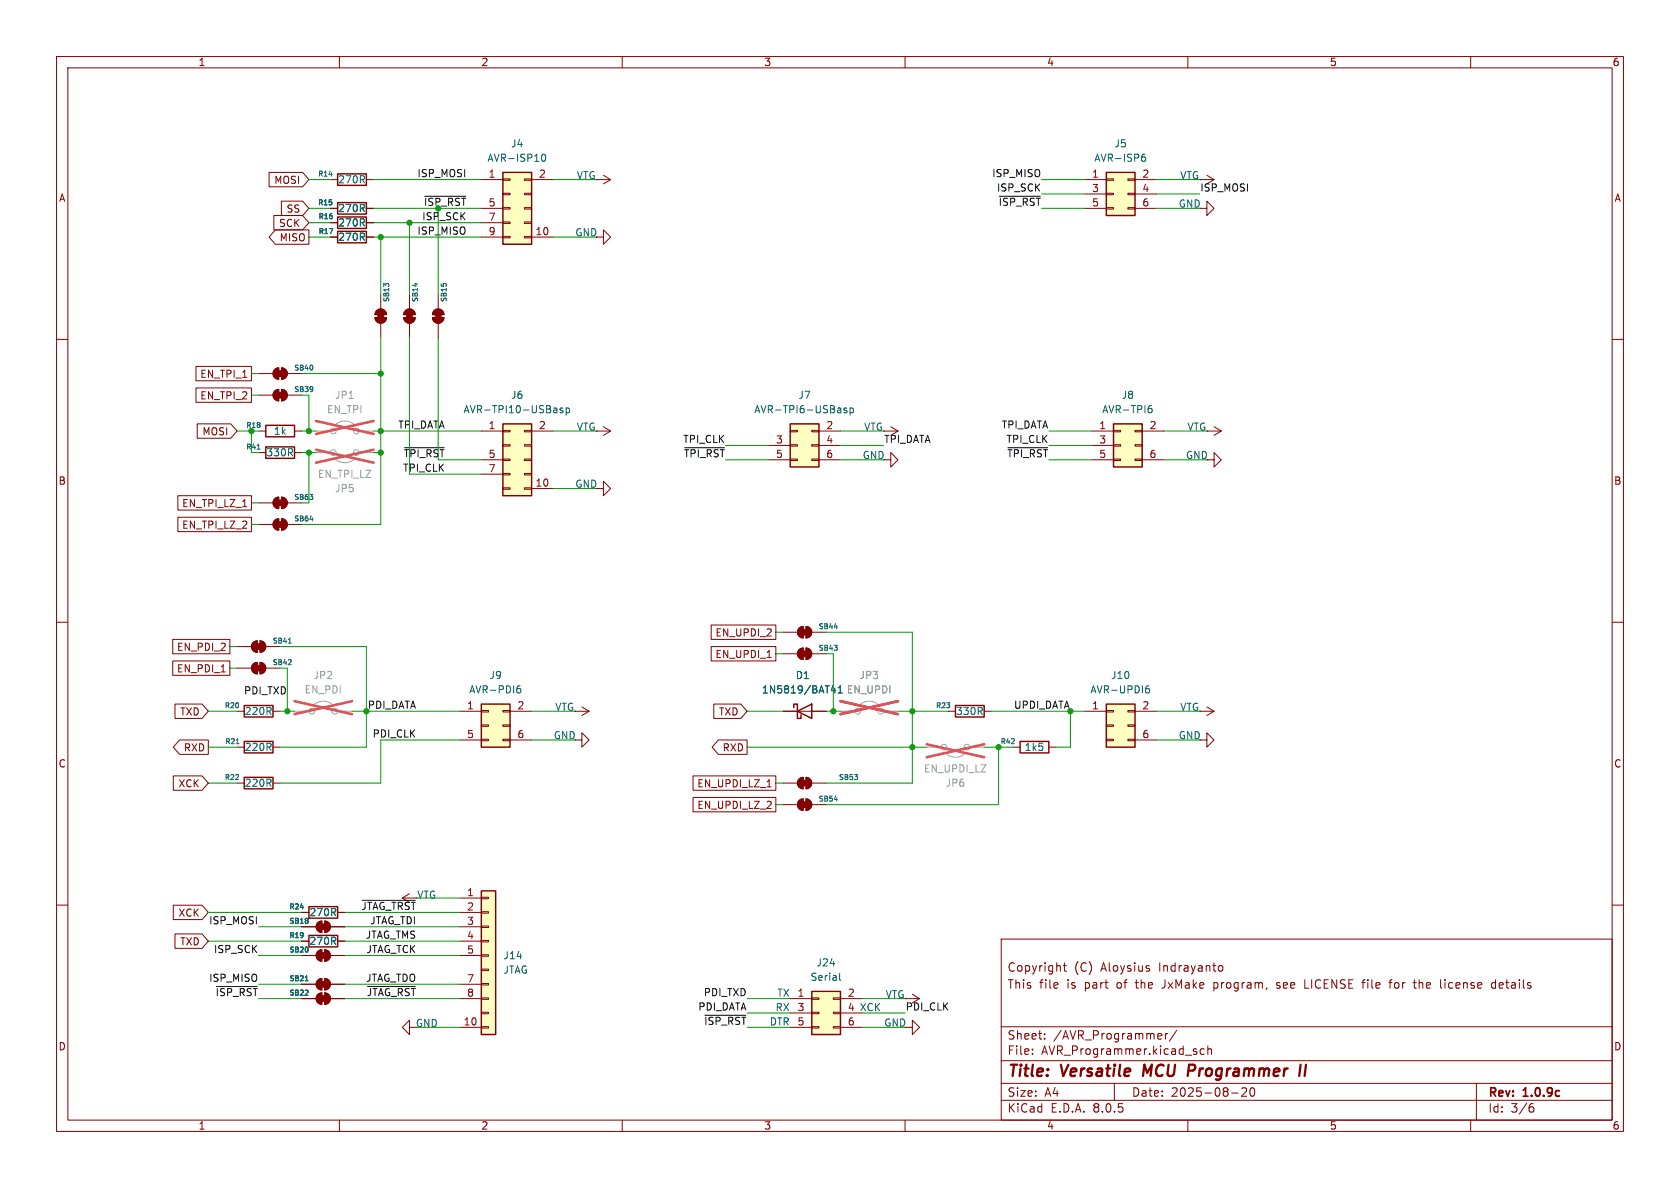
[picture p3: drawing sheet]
<svg xmlns="http://www.w3.org/2000/svg" width="297mm" height="210mm" viewBox="0 0 297 210" stroke-linecap="round" stroke-linejoin="round" font-family="sans-serif">
<g fill="none" stroke="#840000" stroke-width=".18">
<path d="M10 10h277v190h-277zM12 12h273v186h-273zM60 10v2M110 10v2M160 10v2M210 10v2M260 10v2M10 60h2M285 60h2M10 110h2M285 110h2M10 160h2"/>
<path d="M285 160h2M177 166h108v32h-108zM188 170.7h.5M188.2 170.2v1.3l.3 .2M203 171.2l.2 .2-.2 .3M203 170.7l.2 .1M214.6 173.7v1.5M214.6 174.6l.1 .1M214.7 173.7l-.1 .1M215.5 170.8l.4-.1 .3 .3v.4l-.2 .2h-.5M225.7 174.6l.4 .1M225.9 173.7l-.2 .2 .2 .3"/>
<path d="M230.7 173.2v1.5h.7M240.7 173.7h.6M241.3 173.2l-.3 .1M245.5 173.7h.6M246.1 173.2l-.4 .2v1.3M249.8 173.7h.6M250.1 174.6l.3 .1M255.5 173.2v.1M255.5 173.7v1M264.4 173.8l-.4-.1-.3 .3v.4l.1 .2h.6M264.4 173.2v1.5M60 198v2"/>
<path d="M110 198v2M160 198v2M177 194.5h108M177 191.5h108M177 187.5h108M177 181.5h108M182.5 186.3v.1M182.5 185.5v.1M184.7 183.6v.1M184.7 182.8v.1M197 191.5v3M205.2 182.7l.2 .4-.7 .1"/>
<path d="M205.3 183.6l-.1 .1M206 182.7v1M206.5 182.7l-.3 .1-.2 .2M208 182.1l-1.3 2M210 198v2M212.9 185.5l-.4-.1-.3 .3v.4l.1 .2h.6M213.5 185.5l.2-.1 .4 .1 .1 .9M213.5 184.9v1.5M217.7 193.2h1.2M220.3 192.4v.5l-.8 .9h.9M221.1 192.4a.81 .81 0 0 0 .4 1.4l.2-.1 .1-.5-.1-.8M260 198v2"/>
<path d="M261 191.5v6.5M270.6 195.7h.3l.3 .3-.1 .5-.5 .1M271 195.1l-.4 .1"/>
</g>
<path d="M202.3 188.2l-.2 2M210.2 188.2h.8M211.1 189.2l-1 .1M229.9 188.2l-.2 2M230.9 188.2l-.3 2" fill="none" stroke="#840000" stroke-width=".4"/>
<g fill="none" stroke="#a1a1a1" stroke-width=".18">
<path d="M55.9 80h2.5M59.4 81.3a2.54 2.54 0 0 0 3.1 0M63.5 80h2.5"/>
<circle cx="58.9" cy="80" r=".51"/>
<circle cx="63" cy="80" r=".51"/>
</g>
<path d="M55.9 79.5l10.1 2.3M66 79.5l-10.1 2.3" fill="none" stroke="#e65255" stroke-width=".46"/>
<path d="M85.1 124.5h5.1v7.6h-5.1z" fill="#ffffc2"/>
<g fill="none" stroke="#840000" stroke-width=".18">
<path d="M105.4 31.8h2.5M106.7 31l1.2 .8M107.9 31.8l-1.2 .7M41.9 138.4h1.3M48.3 138.4h1.2M81.3 125.7h3.8M81.3 130.8h3.8M85.1 130.7h1.3v.2h-1.3zM85.1 128.1h1.3v.3h-1.3zM85.1 125.6h1.3v.3h-1.3zM88.9 130.7h1.3v.2h-1.3zM88.9 128.1h1.3v.3h-1.3z"/>
<path d="M88.9 125.6h1.3v.3h-1.3zM90.2 125.7h3.8M90.2 130.8h3.8M101.6 130.8h1.3v-1.3l1.2 1.3-1.2 1.3v-1.3M101.6 125.7h2.5M102.9 125l1.2 .7M104.1 125.7l-1.2 .8M71.1 158.8l1.3 .7M71.1 158.8h2.6M72.4 158l-1.3 .8M53.3 176.5h2.6M53.3 163.8h2.6"/>
<path d="M53.3 161.3h1.3M53.3 168.9h2.6M53.3 174h2.6M56.2 175.8l.7-.3v2a1.02 1.02 0 0 1-.9-.6 1.02 1.02 0 0 1 .2-1.1zM56.2 163.1l.7-.3v2a1.02 1.02 0 0 1-.9-.6 1.02 1.02 0 0 1 .2-1.1zM56.2 168.2l.7-.3v2a1.02 1.02 0 0 1-.9-.6 1.02 1.02 0 0 1 .2-1.1zM56.2 173.3l.7-.3v2a1.02 1.02 0 0 1-.9-.6 1.02 1.02 0 0 1 .2-1.1zM57.4 175.5a1.02 1.02 0 0 1 1 1 1.02 1.02 0 0 1-1 1zM57.4 162.8a1.02 1.02 0 0 1 1 1 1.02 1.02 0 0 1-1 1zM57.4 167.9a1.02 1.02 0 0 1 1 1 1.02 1.02 0 0 1-1 1zM57.4 173a1.02 1.02 0 0 1 1 1 1.02 1.02 0 0 1-1 1zM58.4 176.5h2.6"/>
<path d="M58.4 163.8h2.6M58.4 168.9h2.6M58.4 174h2.6M59.7 161.3h1.3"/>
</g>
<path d="M43.2 137.4h5.1v2h-5.1zM85.1 124.5h5.1v7.6h-5.1zM54.6 160.3h5.1v2h-5.1z" fill="none" stroke="#840000" stroke-width=".25"/>
<path d="M91.5 121.8l.3-.1 .3 .3-.1 .4h-.5M92 121.2l-.5 .2M54 173.4h.5" fill="none" stroke="#006464" stroke-width=".18"/>
<g fill="#840000" stroke="#840000" stroke-width=".18">
<path d="M56.6 176h1.1v1h-1.1z"/>
<path d="M56.2 175.8l.7-.3v2a1.02 1.02 0 0 1-.9-.6 1.02 1.02 0 0 1 .2-1.1z"/>
<path d="M57.4 175.5a1.02 1.02 0 0 1 1 1 1.02 1.02 0 0 1-1 1z"/>
<path d="M56.6 163.3h1.1v1h-1.1z"/>
<path d="M56.2 163.1l.7-.3v2a1.02 1.02 0 0 1-.9-.6 1.02 1.02 0 0 1 .2-1.1z"/>
<path d="M57.4 162.8a1.02 1.02 0 0 1 1 1 1.02 1.02 0 0 1-1 1z"/>
<path d="M56.6 168.4h1.1v1h-1.1z"/>
<path d="M56.2 168.2l.7-.3v2a1.02 1.02 0 0 1-.9-.6 1.02 1.02 0 0 1 .2-1.1z"/>
<path d="M57.4 167.9a1.02 1.02 0 0 1 1 1 1.02 1.02 0 0 1-1 1z"/>
<path d="M56.6 173.5h1.1v1h-1.1z"/>
<path d="M56.2 173.3l.7-.3v2a1.02 1.02 0 0 1-.9-.6 1.02 1.02 0 0 1 .2-1.1z"/>
<path d="M57.4 173a1.02 1.02 0 0 1 1 1 1.02 1.02 0 0 1-1 1z"/>
</g>
<path d="M88.9 30.5h5.1v12.7h-5.1z" fill="#ffffc2"/>
<g fill="none" stroke="#840000" stroke-width=".18">
<path d="M85.1 31.8h3.8M85.1 36.8h3.8M85.1 39.4h3.8M88.9 39.2h1.3v.3h-1.3zM88.9 36.7h1.3v.3h-1.3zM88.9 34.2h1.3v.2h-1.3zM88.9 31.6h1.3v.3h-1.3zM92.7 36.7h1.3v.3h-1.3zM92.7 39.2h1.3v.3h-1.3zM92.7 34.2h1.3v.2h-1.3zM92.7 31.6h1.3v.3h-1.3zM94 31.8h3.8"/>
<path d="M85.1 41.9h3.8M88.9 41.8h1.3v.2h-1.3zM92.7 41.8h1.3v.2h-1.3zM94 41.9h3.8M105.4 41.9h1.3v-1.3l1.2 1.3-1.2 1.3v-1.3M72.4 181.6v-1.3l-1.3 1.3 1.3 1.3v-1.3h1.3"/>
</g>
<path d="M88.9 30.5h5.1v12.7h-5.1z" fill="none" stroke="#840000" stroke-width=".25"/>
<path d="M95.9 27.4l.1-.2a.68 .68 0 0 1 .5 .7 .68 .68 0 0 1-.5 .6l-.1-.1-.2-.4z" fill="none" stroke="#006464" stroke-width=".18"/>
<path d="M88.9 74.9h5.1v12.7h-5.1z" fill="#ffffc2"/>
<g fill="none" stroke="#840000" stroke-width=".18">
<path d="M58.4 31.8h1.3M58.4 39.4h1.3M58.4 36.8h1.3M64.8 31.8h1.2M64.8 39.4h1.2M64.8 36.8h1.2M58.4 41.9h1.3M64.8 41.9h1.2M66.3 56.1h2a1.02 1.02 0 0 1-1 1 1.02 1.02 0 0 1-1-1zM66.6 54.9a1.02 1.02 0 0 1 1.1-.2 1.02 1.02 0 0 1 .6 .9h-2zM67.3 52.1v2.5M67.3 57.2v2.5"/>
<path d="M71.4 56.1h2a1.02 1.02 0 0 1-1 1 1.02 1.02 0 0 1-1-1zM71.7 54.9a1.02 1.02 0 0 1 1.1-.2 1.02 1.02 0 0 1 .6 .9h-2zM72.4 52.1v2.5M72.4 57.2v2.5M76.5 56.1h2a1.02 1.02 0 0 1-1 1 1.02 1.02 0 0 1-1-1zM76.7 54.9a1.02 1.02 0 0 1 1.2-.2 1.02 1.02 0 0 1 .6 .9h-2zM77.5 52.1v2.5M77.5 57.2v2.5M45.7 69.9h2.6M45.7 66h2.6M48.6 69.1l.7-.3v2.1a1.02 1.02 0 0 1-1-.7 1.02 1.02 0 0 1 .3-1.1zM48.6 65.3l.7-.3v2.1a1.02 1.02 0 0 1-1-.7 1.02 1.02 0 0 1 .3-1.1z"/>
<path d="M49.8 68.8a1.02 1.02 0 0 1 1 1.1 1.02 1.02 0 0 1-1 1zM49.8 65a1.02 1.02 0 0 1 1 1 1.02 1.02 0 0 1-1 1.1zM50.8 69.9h2.5M50.8 66h2.5M85.1 76.2h3.8M88.9 78.6h1.3v.3h-1.3zM88.9 76.1h1.3v.2h-1.3zM92.7 78.6h1.3v.3h-1.3zM92.7 76.1h1.3v.2h-1.3zM94 76.2h3.8M105.4 76.2h2.5M106.7 75.4l1.2 .8"/>
<path d="M107.9 76.2l-1.2 .8M85.1 81.3h3.8M85.1 83.8h3.8M88.9 86.2h1.3v.3h-1.3zM88.9 83.7h1.3v.2h-1.3zM88.9 81.2h1.3v.2h-1.3zM92.7 86.2h1.3v.3h-1.3zM92.7 83.7h1.3v.2h-1.3zM92.7 81.2h1.3v.2h-1.3zM94 86.4h3.8M105.4 86.4h1.3v-1.3l1.2 1.3-1.2 1.2v-1.2"/>
</g>
<path d="M59.7 30.7h5.1v2.1h-5.1zM59.7 38.4h5.1v2h-5.1zM59.7 35.8h5.1v2h-5.1zM59.7 40.9h5.1v2h-5.1zM88.9 74.9h5.1v12.7h-5.1z" fill="none" stroke="#840000" stroke-width=".25"/>
<path d="M73.5 50.1v.5M98.4 72.2l.1 .8M98.5 72.9l-.2 .1M98.5 72.4l-.2 .1M99.5 72.2l-.3-.1-.2 .2 .1 .2 .4 .1v.3h-.5M100.1 72.2l.4-.1 .2 .3-.1 .5h-.5M100.1 72.1v1.3" fill="none" stroke="#006464" stroke-width=".18"/>
<g fill="#840000" stroke="#840000" stroke-width=".18">
<path d="M66.8 55.4h1v1h-1z"/>
<path d="M66.6 54.9a1.02 1.02 0 0 1 1.1-.2 1.02 1.02 0 0 1 .6 .9h-2z"/>
<path d="M66.3 56.1h2a1.02 1.02 0 0 1-1 1 1.02 1.02 0 0 1-1-1z"/>
<path d="M71.9 55.4h1v1h-1z"/>
<path d="M71.7 54.9a1.02 1.02 0 0 1 1.1-.2 1.02 1.02 0 0 1 .6 .9h-2z"/>
<path d="M71.4 56.1h2a1.02 1.02 0 0 1-1 1 1.02 1.02 0 0 1-1-1z"/>
<path d="M77 55.4h1v1h-1z"/>
<path d="M76.7 54.9a1.02 1.02 0 0 1 1.2-.2 1.02 1.02 0 0 1 .6 .9h-2z"/>
<path d="M76.5 56.1h2a1.02 1.02 0 0 1-1 1 1.02 1.02 0 0 1-1-1z"/>
<path d="M49 69.3h1v1.1h-1z"/>
<path d="M49.8 68.8a1.02 1.02 0 0 1 1 1.1 1.02 1.02 0 0 1-1 1z"/>
<path d="M48.6 69.1l.7-.3v2.1a1.02 1.02 0 0 1-1-.7 1.02 1.02 0 0 1 .3-1.1z"/>
<path d="M49 65.5h1v1h-1z"/>
<path d="M49.8 65a1.02 1.02 0 0 1 1 1 1.02 1.02 0 0 1-1 1.1z"/>
<path d="M48.6 65.3l.7-.3v2.1a1.02 1.02 0 0 1-1-.7 1.02 1.02 0 0 1 .3-1.1z"/>
</g>
<path d="M143.5 175.3h5.1v7.6h-5.1z" fill="#ffffc2"/>
<g fill="none" stroke="#840000" stroke-width=".18">
<path d="M138.4 115.6h2.6M141.3 114.9l.7-.3v2a1.02 1.02 0 0 1-.9-.6 1.02 1.02 0 0 1 .2-1.1zM142.5 114.6a1.02 1.02 0 0 1 1 1 1.02 1.02 0 0 1-1 1zM143.5 115.6h2.5M138.4 125.7h7.6M138.4 138.4h2.6M141.3 137.7l.7-.3v2a1.02 1.02 0 0 1-.9-.6 1.02 1.02 0 0 1 .2-1.1zM142.5 137.4a1.02 1.02 0 0 1 1 1 1.02 1.02 0 0 1-1 1zM143.5 138.4h2.5M167.6 125.7h1.3M174 125.7h1.3M138.4 142.2h2.6"/>
<path d="M141.3 141.5l.7-.3v2.1a1.02 1.02 0 0 1-.9-.7 1.02 1.02 0 0 1 .2-1.1zM142.5 141.2a1.02 1.02 0 0 1 1 1 1.02 1.02 0 0 1-1 1.1zM143.5 142.2h2.5M139.7 176.5h3.8M139.7 179.1h3.8M143.5 178.9h1.3v.3h-1.3zM143.5 176.4h1.3v.3h-1.3zM147.3 178.9h1.3v.3h-1.3zM147.3 176.4h1.3v.3h-1.3zM148.6 176.5h3.8M148.6 179.1h3.8M139.7 181.6h3.8"/>
<path d="M143.5 181.5h1.3v.2h-1.3zM147.3 181.5h1.3v.2h-1.3zM148.6 181.6h3.8"/>
</g>
<path d="M140.3 125.1v-.6h.7v2.5h.6v-.6M141 125.7l2.5-1.2v2.5zM168.9 124.7h5.1v2h-5.1zM143.5 175.3h5.1v7.6h-5.1z" fill="none" stroke="#840000" stroke-width=".25"/>
<path d="M147.3 121.2l-.3 .9h.8M147.6 121.7v.8M148.2 122.5h.7M148.2 121.6l.3-.4v1.3M147.5 141.3h.6M148.4 172v1.1l.2 .2" fill="none" stroke="#006464" stroke-width=".18"/>
<g fill="#840000" stroke="#840000" stroke-width=".18">
<path d="M141.7 137.9h1v1h-1z"/>
<path d="M142.5 137.4a1.02 1.02 0 0 1 1 1 1.02 1.02 0 0 1-1 1z"/>
<path d="M141.3 137.7l.7-.3v2a1.02 1.02 0 0 1-.9-.6 1.02 1.02 0 0 1 .2-1.1z"/>
<path d="M141.7 141.7h1v1h-1z"/>
<path d="M142.5 141.2a1.02 1.02 0 0 1 1 1 1.02 1.02 0 0 1-1 1.1z"/>
<path d="M141.3 141.5l.7-.3v2.1a1.02 1.02 0 0 1-.9-.7 1.02 1.02 0 0 1 .2-1.1z"/>
<path d="M141.7 115.1h1v1h-1z"/>
<path d="M142.5 114.6a1.02 1.02 0 0 1 1 1 1.02 1.02 0 0 1-1 1z"/>
<path d="M141.3 114.9l.7-.3v2a1.02 1.02 0 0 1-.9-.6 1.02 1.02 0 0 1 .2-1.1z"/>
</g>
<g fill="none" stroke="#a1a1a1" stroke-width=".18">
<path d="M148.6 125.7h2.5M152.1 124.5a2.54 2.54 0 0 1 3.1 0M156.2 125.7h2.5M163.8 132.1h2.6M167.4 133.4a2.54 2.54 0 0 0 3 0M171.4 132.1h2.6"/>
<circle cx="151.6" cy="125.7" r=".51"/>
<circle cx="155.7" cy="125.7" r=".51"/>
<circle cx="166.9" cy="132.1" r=".51"/>
<circle cx="170.9" cy="132.1" r=".51"/>
</g>
<path d="M148.6 124l10.1 2.2M158.7 124l-10.1 2.2M163.8 131.6l10.2 2.3M174 131.6l-10.2 2.3" fill="none" stroke="#e65255" stroke-width=".46"/>
<path d="M195.6 30.5h5.1v7.6h-5.1z" fill="#ffffc2"/>
<g fill="none" stroke="#840000" stroke-width=".18">
<path d="M191.8 31.8h3.8M191.8 34.3h3.8M191.8 36.8h3.8M195.6 36.7h1.2v.3h-1.2zM195.6 34.2h1.2v.2h-1.2zM195.6 31.6h1.2v.3h-1.2zM199.4 36.7h1.3v.3h-1.3zM199.4 34.2h1.3v.2h-1.3zM199.4 31.6h1.3v.3h-1.3zM200.7 31.8h3.8M200.7 34.3h3.8M200.7 36.8h3.8"/>
<path d="M212.1 36.8h1.3v-1.2l1.2 1.2-1.2 1.3v-1.3M212.1 31.8h2.5M213.4 31l1.2 .8M214.6 31.8l-1.2 .7M213.4 76.2h2.5M214.6 75.4l1.3 .8M215.9 76.2l-1.3 .8M213.4 81.3h1.2v-1.3l1.3 1.3-1.3 1.3v-1.3M53.3 166.4h1.3M59.7 166.4h1.3M160 176.5h2.6M161.3 175.8l1.3 .7"/>
<path d="M162.6 176.5l-1.3 .8M160 181.6h1.3v-1.3l1.3 1.3-1.3 1.3v-1.3"/>
</g>
<path d="M195.6 30.5h5.1v7.6h-5.1zM54.6 165.4h5.1v2h-5.1z" fill="none" stroke="#840000" stroke-width=".25"/>
<path d="M201.9 27.8l.4-.1 .2 .3-.1 .5h-.5M202.4 27.2l-.3 .1-.2 .3" fill="none" stroke="#006464" stroke-width=".18"/>
<path d="M139.7 74.9h5.1v7.7h-5.1z" fill="#ffffc2"/>
<path d="M135.9 78.7h3.8M139.7 78.6h1.3v.3h-1.3zM139.7 76.1h1.3v.2h-1.3zM143.5 78.6h1.3v.3h-1.3zM143.5 76.1h1.3v.2h-1.3zM144.8 76.2h3.8M144.8 78.7h3.8M135.9 81.3h3.8M139.7 81.2h1.3v.2h-1.3zM143.5 81.2h1.3v.2h-1.3zM144.8 81.3h3.8" fill="none" stroke="#840000" stroke-width=".18"/>
<path d="M139.7 74.9h5.1v7.7h-5.1z" fill="none" stroke="#840000" stroke-width=".25"/>
<path d="M149.7 72.2l-.3-.1-.2 .2 .1 .2 .4 .1v.3h-.5M150.3 72.2l.3-.1 .3 .3-.1 .5h-.5M150.3 72.1v1.3" fill="none" stroke="#006464" stroke-width=".18"/>
<path d="M196.8 74.9h5.1v7.7h-5.1z" fill="#ffffc2"/>
<g fill="none" stroke="#840000" stroke-width=".18">
<path d="M156.2 76.2h2.5M157.5 75.4l1.2 .8M158.7 76.2l-1.2 .8M193 76.2h3.8M193 78.7h3.8M196.8 78.6h1.3v.3h-1.3zM196.8 76.1h1.3v.2h-1.3zM200.7 78.6h1.2v.3h-1.2zM200.7 76.1h1.2v.2h-1.2zM201.9 76.2h3.8M156.2 81.3h1.3v-1.3l1.2 1.3-1.2 1.3v-1.3M193 81.3h3.8"/>
<path d="M196.8 81.2h1.3v.2h-1.3zM200.7 81.2h1.2v.2h-1.2zM201.9 81.3h3.8M212.1 130.8h1.3v-1.3l1.2 1.3-1.2 1.3v-1.3M212.1 125.7h2.5M213.4 125l1.2 .7M214.6 125.7l-1.2 .8"/>
</g>
<path d="M196.8 74.9h5.1v7.7h-5.1z" fill="none" stroke="#840000" stroke-width=".25"/>
<path d="M203.2 72.2h.4l.1 .2-.1 .4-.4 .2M203.6 71.7l-.4 .1" fill="none" stroke="#006464" stroke-width=".18"/>
<path d="M195.6 124.5h5.1v7.6h-5.1z" fill="#ffffc2"/>
<g fill="none" stroke="#840000" stroke-width=".18">
<path d="M138.4 111.8h2.6M141.3 111l.7-.3v2.1a1.02 1.02 0 0 1-.9-.7 1.02 1.02 0 0 1 .2-1.1zM142.5 110.7a1.02 1.02 0 0 1 1 1.1 1.02 1.02 0 0 1-1 1zM143.5 111.8h2.5M179.1 132.1h1.2M185.4 132.1h1.3M191.8 125.7h3.8M195.6 130.7h1.2v.2h-1.2zM195.6 128.1h1.2v.3h-1.2zM195.6 125.6h1.2v.3h-1.2zM199.4 130.7h1.3v.2h-1.3zM199.4 128.1h1.3v.3h-1.3z"/>
<path d="M199.4 125.6h1.3v.3h-1.3zM200.7 125.7h3.8M200.7 130.8h3.8"/>
</g>
<path d="M180.3 131.1h5.1v2h-5.1zM195.6 124.5h5.1v7.6h-5.1z" fill="none" stroke="#840000" stroke-width=".25"/>
<path d="M147.5 110.9h.6M202.6 121.8l.4-.1 .2 .3-.1 .4h-.5M203.1 121.2l-.4 .1-.1 .2" fill="none" stroke="#006464" stroke-width=".18"/>
<g fill="#840000" stroke="#840000" stroke-width=".18">
<path d="M141.7 111.3h1v1h-1z"/>
<path d="M142.5 110.7a1.02 1.02 0 0 1 1 1.1 1.02 1.02 0 0 1-1 1z"/>
<path d="M141.3 111l.7-.3v2.1a1.02 1.02 0 0 1-.9-.7 1.02 1.02 0 0 1 .2-1.1z"/>
</g>
<path d="M85.1 157.5h2.5v25.4h-2.5z" fill="#ffffc2"/>
<g fill="none" stroke="#840000" stroke-width=".18">
<path d="M47.6 30.5h5.9l1.1 1.3-1.1 1.2h-5.9zM48.4 38.1h5.1l1.1 1.3-1.1 1.2h-5.1zM49.7 35.6h3.8l1.1 1.2-1.1 1.3h-3.8zM58.4 36.8h1.3M58.4 39.4h1.3M64.8 36.8h1.2M64.8 39.4h1.2M48.7 40.6h5.9v2.6h-5.9l-1.1-1.3zM58.4 41.9h1.3M64.8 41.9h1.2M34.6 68.6h9.8v2.5h-9.8zM34.6 64.8h9.8v2.5h-9.8z"/>
<path d="M34.9 74.9h5.9l1.1 1.3-1.1 1.3h-5.9zM45.7 76.2h1.3M52.1 76.2h1.2M31.4 87.6h13v2.6h-13zM31.4 91.4h13v2.6h-13zM42.9 89.6h.7M45.7 92.7h2.6M45.7 88.9h2.6M45.7 80h1.3M48.6 92l.7-.3v2a1.02 1.02 0 0 1-1-.6 1.02 1.02 0 0 1 .3-1.1zM48.6 88.2l.7-.3v2a1.02 1.02 0 0 1-1-.6 1.02 1.02 0 0 1 .3-1.1zM49.8 91.7a1.02 1.02 0 0 1 1 1 1.02 1.02 0 0 1-1 1z"/>
<path d="M49.8 87.9a1.02 1.02 0 0 1 1 1 1.02 1.02 0 0 1-1 1zM50.8 92.7h2.5M50.8 88.9h2.5M52.1 80h1.2M30.5 116.8h10.1v2.6h-10.1zM30.5 113h10.1v2.6h-10.1zM39.1 118.8h.7M41.9 118.1h2.5M41.9 114.3h2.5M44.7 117.4l.8-.3v2a1.02 1.02 0 0 1-1-.6 1.02 1.02 0 0 1 .2-1.1zM44.7 113.6l.8-.3v2a1.02 1.02 0 0 1-1-.6 1.02 1.02 0 0 1 .2-1.1zM46 117.1a1.02 1.02 0 0 1 1 1 1.02 1.02 0 0 1-1 1z"/>
<path d="M46 113.3a1.02 1.02 0 0 1 1 1 1.02 1.02 0 0 1-1 1zM47 118.1h2.5M47 114.3h2.5M125.7 110.5h11.5v2.5h-11.5zM125.7 114.3h11.5v2.5h-11.5zM135.6 116.2h.7M30.6 137.2h5.1l1.1 1.2-1.1 1.3h-5.1zM30.9 124.5h4.8l1.1 1.2-1.1 1.3h-4.8zM31.7 130.8h5.1v2.6h-5.1l-1.1-1.3zM41.9 125.7h1.3M41.9 132.1h1.3M48.3 125.7h1.2"/>
<path d="M48.3 132.1h1.2M122.5 137.2h14.7v2.5h-14.7zM126.2 124.5h4.8l1.1 1.2-1.1 1.3h-4.8zM127 130.8h5.1v2.6h-5.1l-1.1-1.3zM135.6 139.1h.7M138.4 125.7h2.6M143.5 125.7h2.5M81.3 158.8h3.8M85.1 158.6h1.3v.3h-1.3zM122.5 141h14.7v2.5h-14.7zM30.6 160h5.1l1.1 1.3-1.1 1.3h-5.1zM30.9 165.1h4.8l1.1 1.3-1.1 1.2h-4.8z"/>
<path d="M53.3 161.3h1.3M53.3 163.8h2.6M53.3 166.4h1.3M53.3 168.9h2.6M53.3 174h2.6M53.3 176.5h2.6M58.4 163.8h2.6M58.4 168.9h2.6M58.4 174h2.6M58.4 176.5h2.6M59.7 161.3h1.3M59.7 166.4h1.3"/>
<path d="M81.3 161.3h3.8M81.3 163.8h3.8M81.3 166.4h3.8M81.3 168.9h3.8M81.3 174h3.8M81.3 176.5h3.8M85.1 178.9h1.3v.3h-1.3zM85.1 176.4h1.3v.3h-1.3zM85.1 173.9h1.3v.2h-1.3zM85.1 171.3h1.3v.3h-1.3zM85.1 168.8h1.3v.2h-1.3zM85.1 166.2h1.3v.3h-1.3z"/>
<path d="M85.1 163.7h1.3v.3h-1.3zM85.1 161.2h1.3v.2h-1.3zM81.3 181.6h3.8M85.1 181.5h1.3v.2h-1.3z"/>
</g>
<path d="M47 75.2h5.1v2h-5.1zM47 79h5.1v2h-5.1zM43.2 124.7h5.1v2h-5.1zM43.2 131.1h5.1v2h-5.1zM85.1 157.5h2.5v25.4h-2.5z" fill="none" stroke="#840000" stroke-width=".25"/>
<g fill="none" stroke="#a1a1a1" stroke-width=".18">
<path d="M55.9 76.2h2.5M59.4 74.9a2.54 2.54 0 0 1 3.1 0M63.5 76.2h2.5M52.1 125.7h2.5M55.6 124.5a2.54 2.54 0 0 1 3.1 0M59.7 125.7h2.5M148.6 125.7h2.5M156.2 125.7h2.5"/>
<circle cx="58.9" cy="76.2" r=".51"/>
<circle cx="63" cy="76.2" r=".51"/>
<circle cx="55.1" cy="125.7" r=".51"/>
<circle cx="59.2" cy="125.7" r=".51"/>
</g>
<path d="M55.9 74.4l10.1 2.3M66 74.4l-10.1 2.3M52.1 124l10.1 2.2M62.2 124l-10.1 2.2M148.6 124l10.1 2.2M158.7 124l-10.1 2.2" fill="none" stroke="#e65255" stroke-width=".46"/>
<g fill="#840000" stroke="#840000" stroke-width=".18">
<path d="M49 92.2h1v1h-1z"/>
<path d="M49.8 91.7a1.02 1.02 0 0 1 1 1 1.02 1.02 0 0 1-1 1z"/>
<path d="M48.6 92l.7-.3v2a1.02 1.02 0 0 1-1-.6 1.02 1.02 0 0 1 .3-1.1z"/>
<path d="M49 88.4h1v1h-1z"/>
<path d="M49.8 87.9a1.02 1.02 0 0 1 1 1 1.02 1.02 0 0 1-1 1z"/>
<path d="M48.6 88.2l.7-.3v2a1.02 1.02 0 0 1-1-.6 1.02 1.02 0 0 1 .3-1.1z"/>
<path d="M45.2 117.6h1v1h-1z"/>
<path d="M46 117.1a1.02 1.02 0 0 1 1 1 1.02 1.02 0 0 1-1 1z"/>
<path d="M44.7 117.4l.8-.3v2a1.02 1.02 0 0 1-1-.6 1.02 1.02 0 0 1 .2-1.1z"/>
<path d="M45.2 113.8h1v1h-1z"/>
<path d="M46 113.3a1.02 1.02 0 0 1 1 1 1.02 1.02 0 0 1-1 1z"/>
<path d="M44.7 113.6l.8-.3v2a1.02 1.02 0 0 1-1-.6 1.02 1.02 0 0 1 .2-1.1z"/>
</g>
<path d="M45.5 79.4h.5M54.8 91.8h.5M51 113.7h.5M41.8 131.5h.5M147.3 121.2l-.3 .9h.8M147.6 121.7v.8M148.2 122.5h.7M148.2 121.6l.3-.4v1.3M54 173.4h.5" fill="none" stroke="#006464" stroke-width=".18"/>
<path d="M75.1 34.7h7.2M176.7 34.7h7.2M71.5 79.1h7M121 79.1h7M178.2 79.1h7M64 159.2h9.4M38.2 174.4h7.3M65 174.4h8.4M124.6 179.5h7.3" fill="none" stroke="#0f0f0f" stroke-width=".18"/>
<g fill="none" stroke="#009600" stroke-width=".18">
<path d="M54.6 31.8h3.8M54.6 36.8h3.8M54.6 39.4h3.8M66 31.8h19.1M66 36.8h19.1M66 39.4h19.1M72.4 39.4v12.7M77.5 36.8v15.3M97.8 31.8h7.6M184.1 34.3h7.7M184.1 31.8h7.7M184.1 36.8h7.7"/>
<path d="M204.5 34.3h7.6M204.5 31.8h7.6M204.5 36.8h7.6M54.6 41.9h3.8M66 41.9h19.1M67.3 41.9v10.2M67.3 59.7v33h-14M72.4 59.7v24.1h12.7M77.5 59.7v21.6h7.6M97.8 41.9h7.6M41.9 76.2h2.5v3.8M44.4 69.9h1.3"/>
<path d="M44.4 66h1.3M53.3 76.2h2.6M53.3 66h14M54.6 69.9v6.3M66 76.2h19.1M97.8 76.2h7.6M128.3 78.7h7.6M148.6 76.2h7.6M148.6 78.7h7.6M185.4 76.2h7.6M185.4 78.7h7.6M205.7 76.2h7.7"/>
<path d="M44.4 92.7h1.3M44.4 88.9h1.3M53.3 80h2.6M54.6 80v8.9M66 80h1.3M97.8 86.4h7.6M128.3 81.3h7.6M148.6 81.3h7.6M185.4 81.3h7.6M205.7 81.3h7.7M40.6 114.3h1.3M40.6 118.1h1.3"/>
<path d="M49.5 114.3h15.3v17.8h-15.3M50.8 118.1v7.6M137.2 111.8h1.2M137.2 115.6h1.2M146 111.8h15.3v26.6h-15.3M147.3 115.6v10.1M36.8 138.4h5.1M36.8 125.7h5.1M36.8 132.1h5.1M49.5 125.7h2.6M62.2 125.7h19.1M81.3 130.8h-14v7.6h-17.8"/>
<path d="M94 125.7h7.6M94 130.8h7.6M132.1 125.7h6.3M132.1 132.1h31.7M137.2 138.4h1.2M146 125.7h2.6M158.7 125.7h8.9M174 132.1h5.1M175.3 125.7h16.5M176.5 132.1v10.1h-30.5M189.2 125.7v6.4h-2.5M204.5 125.7h7.6"/>
<path d="M204.5 130.8h7.6M73.7 158.8h7.6M137.2 142.2h1.2M36.8 161.3h16.5M36.8 166.4h16.5M45.7 176.5h7.6M45.7 168.9h7.6M45.7 163.8h7.6M45.7 174h7.6M61 176.5h20.3M61 168.9h20.3M61 161.3h20.3"/>
<path d="M61 166.4h20.3M61 163.8h20.3M61 174h20.3M132.1 179.1h7.6M132.1 176.5h7.6M152.4 179.1h7.6M152.4 176.5h7.6M73.7 181.6h7.6M132.1 181.6h7.6M152.4 181.6h7.6"/>
</g>
<g fill="#009600" stroke="#009600" stroke-width=".18">
<circle cx="67.3" cy="80" r=".46"/>
<circle cx="54.6" cy="80" r=".46"/>
<circle cx="50.8" cy="125.7" r=".46"/>
<circle cx="54.6" cy="76.2" r=".46"/>
<circle cx="67.3" cy="76.2" r=".46"/>
<circle cx="67.3" cy="66" r=".46"/>
<circle cx="67.3" cy="41.9" r=".46"/>
<circle cx="44.4" cy="76.2" r=".46"/>
<circle cx="72.4" cy="39.4" r=".46"/>
<circle cx="64.8" cy="125.7" r=".46"/>
<circle cx="161.3" cy="125.7" r=".46"/>
<circle cx="176.5" cy="132.1" r=".46"/>
<circle cx="147.3" cy="125.7" r=".46"/>
<circle cx="161.3" cy="132.1" r=".46"/>
</g>
<g font-size="2.8" fill="#840000">
<text x="178" y="190.9">Title:</text>
<text x="187.7" y="190.9">Versatile</text>
<text x="202.9" y="190.9">MCU</text>
<text x="211.6" y="190.9">Programmer</text>
</g>
<g font-size="2.1" fill="#840000">
<text x="178" y="172">Copyright</text>
<text x="189.9" y="172">(C)</text>
<text x="194.7" y="172">Aloysius</text>
<text x="205" y="172">Indrayanto</text>
<text x="178" y="175">This</text>
<text x="183.7" y="175">file</text>
<text x="188.7" y="175">is</text>
<text x="191.9" y="175">part</text>
<text x="197.7" y="175">of</text>
<text x="201.2" y="175">the</text>
<text x="206" y="175">JxMake</text>
<text x="215.2" y="175">program,</text>
<text x="226.5" y="175">see</text>
<text x="231.6" y="175">LICENSE</text>
<text x="242.1" y="175">file</text>
<text x="247" y="175">for</text>
<text x="251.5" y="175">the</text>
<text x="256.3" y="175">license</text>
<text x="265.5" y="175">details</text>
<text x="178" y="184">Sheet:</text>
<text x="186.2" y="184">/AVR_Programmer/</text>
<text x="178" y="186.7">File:</text>
<text x="184.1" y="186.7">AVR_Programmer.kicad_sch</text>
<text x="178" y="196.9">KiCad</text>
<text x="178" y="194.1">Size:</text>
<text x="184.7" y="194.1">A4</text>
<text x="185.7" y="196.9">E.D.A.</text>
<text x="193.3" y="196.9">8.0.5</text>
<text x="200" y="194.1">Date:</text>
<text x="207" y="194.1">2025-08-20</text>
<text x="263" y="194.3">Rev:</text>
<text x="263" y="196.9">Id:</text>
<text x="267.1" y="196.9">3/6</text>
<text x="269.4" y="194.3">1.0.9c</text>
</g>
<g font-size="1.8" fill="#840000">
<text x="35" y="11.9">1</text>
<text x="85" y="11.9">2</text>
<text x="135" y="11.9">3</text>
<text x="185" y="11.9">4</text>
<text x="235" y="11.9">5</text>
<text x="285" y="11.9">6</text>
<text x="10.3" y="35.9">A</text>
<text x="48.4" y="32.7">MOSI</text>
<text x="285.3" y="35.9">A</text>
<text x="49.2" y="40.3">SCK</text>
<text x="50.6" y="37.8">SS</text>
<text x="49.3" y="42.9">MISO</text>
<text x="35.3" y="70.8">EN_TPI_2</text>
<text x="35.3" y="67">EN_TPI_1</text>
<text x="35.7" y="77.2">MOSI</text>
<text x="10.3" y="85.9">B</text>
<text x="32.1" y="89.9">EN_TPI_LZ_1</text>
<text x="285.3" y="85.9">B</text>
<text x="32.1" y="93.7">EN_TPI_LZ_2</text>
<text x="126.4" y="112.7">EN_UPDI_2</text>
<text x="31.2" y="119.1">EN_PDI_1</text>
<text x="31.2" y="115.3">EN_PDI_2</text>
<text x="126.4" y="116.5">EN_UPDI_1</text>
<text x="31.8" y="126.7">TXD</text>
<text x="127" y="126.7">TXD</text>
<text x="10.3" y="135.9">C</text>
<text x="32.4" y="133">RXD</text>
<text x="127.7" y="133">RXD</text>
<text x="285.3" y="135.9">C</text>
<text x="31.4" y="139.4">XCK</text>
<text x="123.2" y="139.4">EN_UPDI_LZ_1</text>
<text x="123.2" y="143.2">EN_UPDI_LZ_2</text>
<text x="31.4" y="162.2">XCK</text>
<text x="31.8" y="167.3">TXD</text>
<text x="10.3" y="185.9">D</text>
<text x="285.3" y="185.9">D</text>
<text x="35" y="199.9">1</text>
<text x="85" y="199.9">2</text>
<text x="135" y="199.9">3</text>
<text x="185" y="199.9">4</text>
<text x="235" y="199.9">5</text>
<text x="285" y="199.9">6</text>
</g>
<g font-size="1.8" fill="#006464">
<text x="86.1" y="28.8">AVR-ISP10</text>
<text x="90.2" y="26.3">J4</text>
<text x="193.4" y="28.8">AVR-ISP6</text>
<text x="196.9" y="26.3">J5</text>
<text x="59.7" y="32.6">270R</text>
<text x="101.9" y="31.9">VTG</text>
<text x="208.6" y="31.9">VTG</text>
<text x="59.7" y="40.2">270R</text>
<text x="59.7" y="37.7">270R</text>
<text x="101.6" y="42">GND</text>
<text x="208.3" y="36.9">GND</text>
<text x="59.7" y="42.8">270R</text>
<text x="90.2" y="70.7">J6</text>
<text x="141" y="70.7">J7</text>
<text x="198.2" y="70.7">J8</text>
<text x="48.3" y="77.1">1k</text>
<text x="81.8" y="73.3">AVR-TPI10-USBasp</text>
<text x="101.9" y="76.3">VTG</text>
<text x="133.2" y="73.3">AVR-TPI6-USBasp</text>
<text x="152.7" y="76.3">VTG</text>
<text x="194.8" y="73.3">AVR-TPI6</text>
<text x="209.8" y="76.3">VTG</text>
<text x="47" y="80.9">330R</text>
<text x="152.4" y="81.3">GND</text>
<text x="209.6" y="81.3">GND</text>
<text x="101.6" y="86.4">GND</text>
<text x="82.8" y="122.8">AVR-PDI6</text>
<text x="86.4" y="120.2">J9</text>
<text x="98.1" y="125.9">VTG</text>
<text x="134.6" y="122.8">1N5819/BAT41</text>
<text x="140.6" y="120.2">D1</text>
<text x="192.7" y="122.8">AVR-UPDI6</text>
<text x="196.3" y="120.2">J10</text>
<text x="208.6" y="125.9">VTG</text>
<text x="43.2" y="126.6">220R</text>
<text x="97.8" y="130.9">GND</text>
<text x="168.9" y="126.6">330R</text>
<text x="208.3" y="130.9">GND</text>
<text x="43.2" y="132.9">220R</text>
<text x="181.1" y="132.9">1k5</text>
<text x="43.2" y="139.3">220R</text>
<text x="73.7" y="159.1">VTG</text>
<text x="54.6" y="162.2">270R</text>
<text x="54.6" y="167.2">270R</text>
<text x="88.9" y="169.8">J14</text>
<text x="88.9" y="172.3">JTAG</text>
<text x="143.2" y="173.6">Serial</text>
<text x="144.3" y="171">J24</text>
<text x="156.5" y="176.7">VTG</text>
<text x="73.4" y="181.7">GND</text>
<text x="156.2" y="181.7">GND</text>
</g>
<g font-size="1.8" fill="#0f0f0f">
<text x="73.7" y="31.4">ISP_MOSI</text>
<text x="175.3" y="31.4">ISP_MISO</text>
<text x="176.1" y="33.9">ISP_SCK</text>
<text x="212.1" y="33.9">ISP_MOSI</text>
<text x="73.7" y="41.6">ISP_MISO</text>
<text x="74.5" y="39">ISP_SCK</text>
<text x="176.4" y="36.5">~{ISP_RST}</text>
<text x="70.3" y="75.9">TPI_DATA</text>
<text x="177" y="75.9">TPI_DATA</text>
<text x="71.2" y="83.5">TPI_CLK</text>
<text x="71.3" y="80.9">~{TPI_RST}</text>
<text x="120.7" y="78.4">TPI_CLK</text>
<text x="120.8" y="80.9">~{TPI_RST}</text>
<text x="156.2" y="78.4">TPI_DATA</text>
<text x="177.8" y="78.4">TPI_CLK</text>
<text x="178" y="80.9">~{TPI_RST}</text>
<text x="43" y="122.8">PDI_TXD</text>
<text x="64.9" y="125.4">PDI_DATA</text>
<text x="65.8" y="130.5">PDI_CLK</text>
<text x="63.8" y="160.9">~{JTAG_TRST}</text>
<text x="36.9" y="163.5">ISP_MOSI</text>
<text x="64.6" y="166">JTAG_TMS</text>
<text x="65.4" y="163.5">JTAG_TDI</text>
<text x="36.9" y="173.6">ISP_MISO</text>
<text x="37.7" y="168.6">ISP_SCK</text>
<text x="64.6" y="173.6">JTAG_TDO</text>
<text x="64.7" y="168.6">JTAG_TCK</text>
<text x="38" y="176.2">~{ISP_RST}</text>
<text x="64.7" y="176.2">~{JTAG_RST}</text>
<text x="123.3" y="178.7">PDI_DATA</text>
<text x="124.3" y="176.2">PDI_TXD</text>
<text x="160" y="178.7">PDI_CLK</text>
<text x="124.4" y="181.3">~{ISP_RST}</text>
</g>
<g font-size="1.8" fill="#a90000">
<text x="86.3" y="31.5">1</text>
<text x="95.2" y="31.5">2</text>
<text x="193" y="31.5">1</text>
<text x="193" y="34">3</text>
<text x="201.9" y="31.5">2</text>
<text x="201.9" y="34">4</text>
<text x="86.3" y="36.6">5</text>
<text x="86.3" y="39.1">7</text>
<text x="86.3" y="41.7">9</text>
<text x="94.6" y="41.7">10</text>
<text x="193" y="36.6">5</text>
<text x="201.9" y="36.6">6</text>
<text x="86.3" y="75.9">1</text>
<text x="95.2" y="75.9">2</text>
<text x="146" y="75.9">2</text>
<text x="194.2" y="75.9">1</text>
<text x="203.1" y="75.9">2</text>
<text x="86.3" y="81">5</text>
<text x="86.3" y="83.6">7</text>
<text x="137.1" y="78.5">3</text>
<text x="137.1" y="81">5</text>
<text x="146" y="78.5">4</text>
<text x="146" y="81">6</text>
<text x="194.2" y="78.5">3</text>
<text x="194.2" y="81">5</text>
<text x="203.1" y="81">6</text>
<text x="94.6" y="86.1">10</text>
<text x="82.5" y="125.5">1</text>
<text x="91.4" y="125.5">2</text>
<text x="193" y="125.5">1</text>
<text x="201.9" y="125.5">2</text>
<text x="82.5" y="130.6">5</text>
<text x="91.4" y="130.6">6</text>
<text x="201.9" y="130.6">6</text>
<text x="82.5" y="158.5">1</text>
<text x="82.5" y="161">2</text>
<text x="82.5" y="163.6">3</text>
<text x="82.5" y="166.1">4</text>
<text x="82.5" y="168.7">5</text>
<text x="82.5" y="173.7">7</text>
<text x="82.5" y="176.3">8</text>
<text x="140.9" y="176.3">1</text>
<text x="140.9" y="178.8">3</text>
<text x="149.8" y="176.3">2</text>
<text x="81.9" y="181.4">10</text>
<text x="140.9" y="181.4">5</text>
<text x="149.8" y="181.4">6</text>
</g>
<g font-size="1.8" fill="#009600">
<text x="74.8" y="36.5">~{ISP_RST}</text>
<text x="179.2" y="125.4">UPDI_DATA</text>
</g>
<g font-size="1.8" fill="#989898">
<text x="59.1" y="70.7">JP1</text>
<text x="57.7" y="73.3">EN_TPI</text>
<text x="56.1" y="84.7">EN_TPI_LZ</text>
<text x="59.1" y="87.2">JP5</text>
<text x="53.8" y="122.8">EN_PDI</text>
<text x="55.3" y="120.2">JP2</text>
<text x="149.6" y="122.8">EN_UPDI</text>
<text x="151.8" y="120.2">JP3</text>
<text x="163.2" y="136.8">EN_UPDI_LZ</text>
<text x="167.1" y="139.3">JP6</text>
</g>
<g font-size="1.8" fill="#0000c2">
<text x="137" y="178.8">RX</text>
<text x="137.3" y="176.3">TX</text>
<text x="149.8" y="178.8">4 XCK</text>
<text x="136" y="181.4">DTR</text>
</g>
<g font-size="1.2" fill="#006464">
<text x="56.1" y="31.4">R14</text>
<text x="56.1" y="36.5">R15</text>
<text x="56.2" y="38.9">R16</text>
<text x="56.2" y="41.6">R17</text>
<text x="69" y="53.5" transform="rotate(-90 69 53.5)">SB13</text>
<text x="74.1" y="53.5" transform="rotate(-90 74.1 53.5)">SB14</text>
<text x="79.2" y="53.5" transform="rotate(-90 79.2 53.5)">SB15</text>
<text x="51.9" y="65.7">SB40</text>
<text x="51.9" y="92.4">SB64</text>
<text x="48.1" y="114">SB41</text>
<text x="144.6" y="111.4">SB44</text>
<text x="39.6" y="125.4">R20</text>
<text x="165.3" y="125.4">R23</text>
<text x="39.7" y="131.7">R21</text>
<text x="176.8" y="131.7">R42</text>
<text x="39.6" y="138.1">R22</text>
<text x="144.6" y="141.9">SB54</text>
<text x="148.2" y="138.1">SB53</text>
<text x="51" y="160.9">R24</text>
<text x="51" y="166">R19</text>
<text x="51.1" y="163.5">SB18</text>
<text x="51.1" y="168.6">SB20</text>
<text x="51.1" y="173.6">SB21</text>
<text x="51.1" y="176.2">SB22</text>
</g>
<g font-size="1.2" fill="#009600">
<text x="51.9" y="69.5">SB39</text>
<text x="43.4" y="75.9">R18</text>
<text x="43.4" y="79.7">R41</text>
<text x="51.9" y="88.6">SB63</text>
<text x="48.1" y="117.8">SB42</text>
<text x="144.6" y="115.2">SB43</text>
</g>
</svg>
